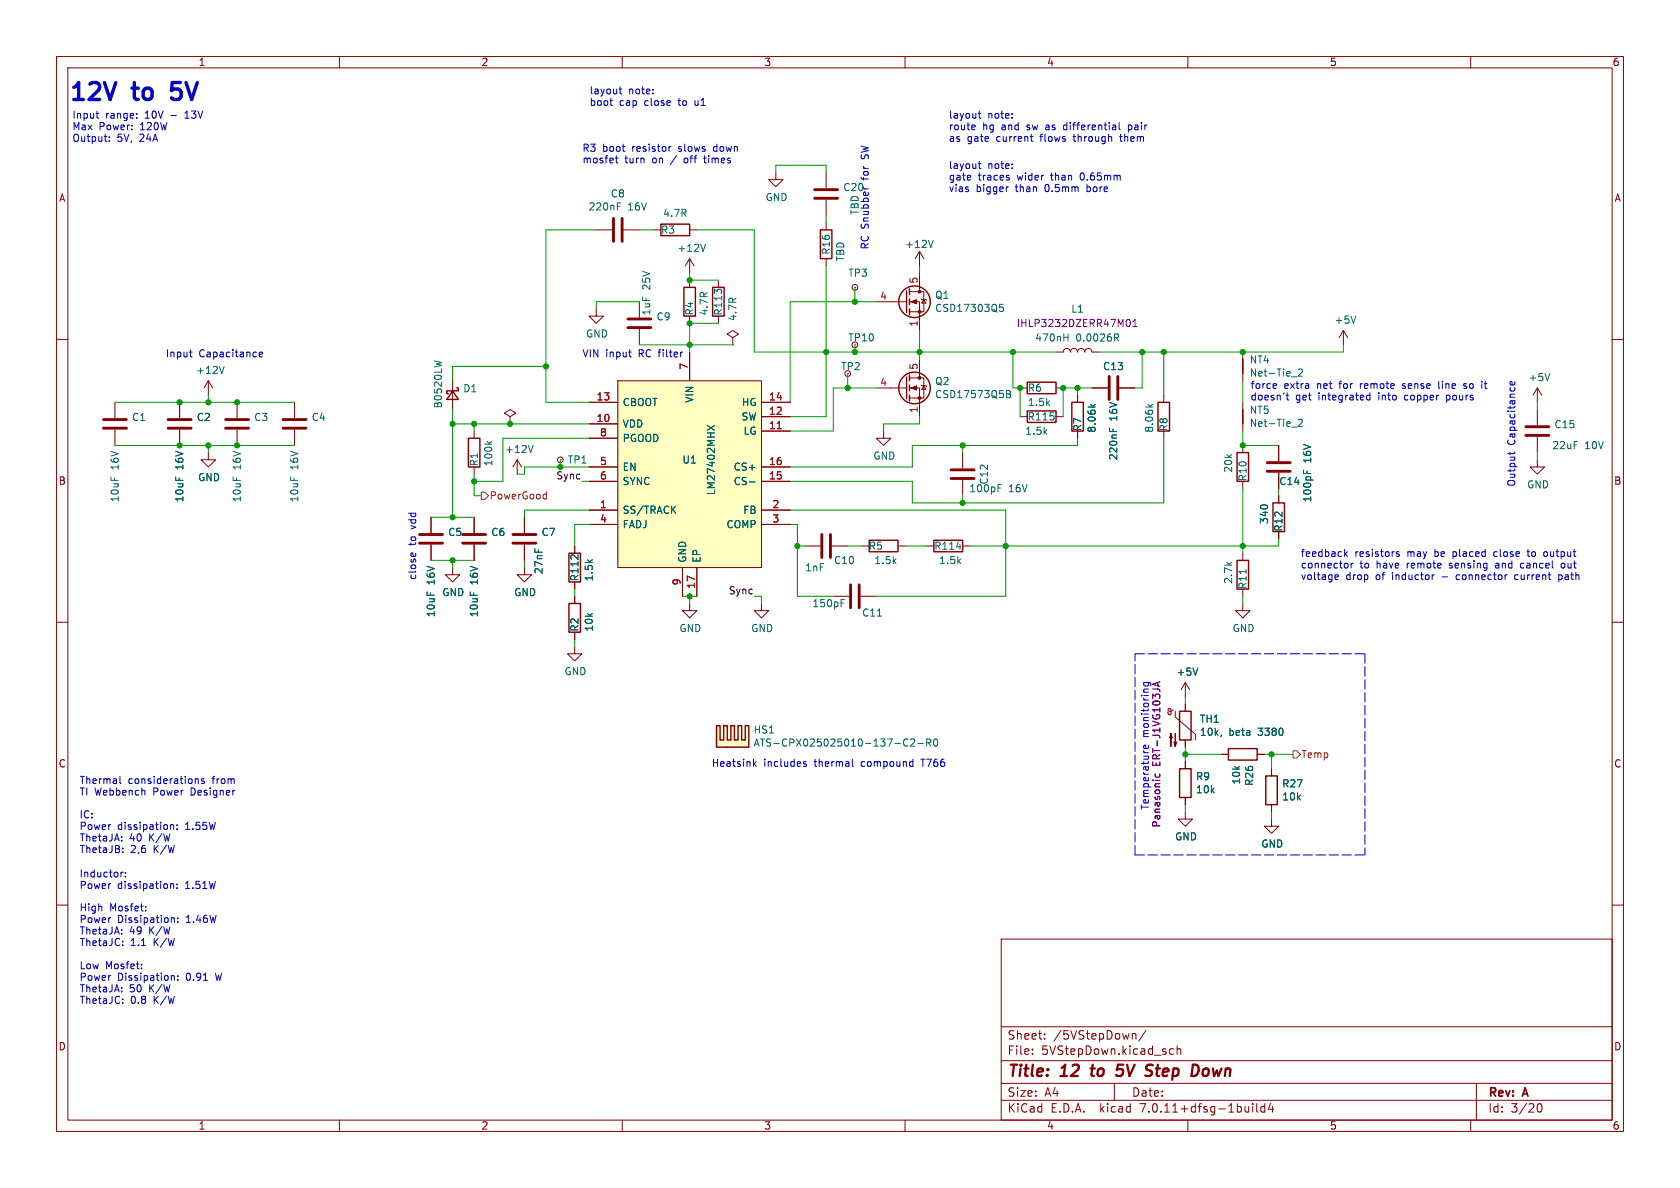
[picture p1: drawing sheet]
<svg xmlns="http://www.w3.org/2000/svg" width="297mm" height="210mm" viewBox="0 0 297 210" stroke-linecap="round" stroke-linejoin="round" font-family="sans-serif">
<g fill="none" stroke="#840000" stroke-width=".18">
<path d="M10 10h277v190h-277zM12 12h273v186h-273zM60 10v2M110 10v2M160 10v2M210 10v2M260 10v2M146 39.4v1.2M10 60h2M127 49.5v1.3M127 55.9v1.3M129.5 59.7l1.1-.6-1.1-.7-1 .7 1 .6v1.3"/>
<path d="M146 45.7v1.3M285 60h2M83.8 76.2v1.3M90.2 73.7l1-.7-1-.6-1 .6 1 .7v1.2M90.2 74.9h.1M129.5 61h.1M83.8 82.6v1.2M91.4 81.3l-.7 1.3M91.4 81.3v2.5M91.4 81.3l.8 1.3M99.1 81.3h.1M101.6 96.5v1.3"/>
<path d="M152.4 96.5h1.3M158.7 96.5h1.3M10 110h2M101.6 114.3v1.3h1.3l-1.3 1.2-1.3-1.2h1.3M101.6 102.9v1.2M101.6 105.4v1.3M101.6 111.8v1.2M121.9 106.7v1.3h1.3l-1.3 1.2-1.3-1.2h1.3M285 110h2M10 160h2M285 160h2M177 166h108v32h-108z"/>
<path d="M60 198v2M110 198v2M160 198v2M177 194.5h108M177 191.5h108M177 187.5h108M177 181.5h108M182.5 186.3v.1M182.5 185.5v.1M184.7 183.6v.1M184.7 182.8v.1M197 191.5v3"/>
<path d="M200.2 182.8h.5l.1 .9M202.6 182.1l-1.3 2M207.5 185.5l-.5-.1-.3 .3v.4l.2 .2h.6M208.1 185.5l.2-.1 .4 .1v.9M208.1 184.9v1.5M210 198v2M221.5 195.1v.1M221.5 195.6v1M222.2 195.1v1.3l.2 .2M223.6 195.1v1.5M223.6 195.7l-.4-.1-.3 .3v.4l.1 .2h.6M224.6 195l-.4 1.1h1"/>
<path d="M225 195.6v1M260 198v2M261 191.5v6.5M271.7 195.7l.2-.5 .2-.1a.8 .8 0 0 1 .5 .7 .8 .8 0 0 1-.5 .8l-.2-.1-.2-.5"/>
<circle cx="99.1" cy="81.3" r=".51"/>
</g>
<path d="M192.8 188.9h.8M193.2 188.2l-.2 1.7 .2 .3M197.4 190.1l.2 .1 .7-.1M198.6 188.2h-1l-.2 1 .3-.2 .7 .1M203.6 188.2l.2 .1M213.4 188.9a.62 .62 0 0 0-.7 .4v.7l.2 .2h.3" fill="none" stroke="#840000" stroke-width=".4"/>
<path d="M86.1 78l.5 .5M86.9 78l-.4 .4M94.2 78.7l-.4 1.3" fill="none" stroke="#006464" stroke-width=".18"/>
<path d="M126 50.8h2v5.1h-2zM145 40.6h2.1v5.1h-2.1zM82.8 77.5h2v5.1h-2zM100.6 97.8h2v5.1h-2zM153.7 95.5h5v2h-5zM100.6 106.7h2v5.1h-2z" fill="none" stroke="#840000" stroke-width=".25"/>
<path d="M109.2 67.3h25.4v33h-25.4z" fill="#ffffc2"/>
<g fill="none" stroke="#840000" stroke-width=".18">
<path d="M36.8 67.3l-.7 1.3M36.8 67.3v2.6M36.8 67.3l.8 1.3M41.9 71.1v2.8M41.9 75.9v2.8M52.1 71.1v2.8M52.1 75.9v2.8M80 67.3v5.1M104.1 74.9h5.1M104.1 71.1h5.1M104.1 77.5h5.1M109.2 67.3h25.4v33h-25.4z"/>
<path d="M121.9 62.2v5.1M134.6 76.2h5.1M134.6 73.7h5.1M134.6 71.1h5.1M190.5 69.9v1.2M190.5 76.2v1.3M104.1 90.2h5.1M104.1 85.1h5.1M104.1 82.6h5.1M104.1 92.7h5.1M134.6 90.2h5.1M134.6 85.1h5.1"/>
<path d="M134.6 82.6h5.1M134.6 92.7h5.1M142.2 96.5h2.8M147.1 96.5h2.8M120.6 100.3v5.1M123.2 100.3v5.1"/>
</g>
<path d="M39.6 64.8l-.4 1.2M76.8 63.8l1.2 .3M125 75.2l1.3 .8M126.3 75.2l-1.3 .8M192.8 71.5l.5 .5M193.6 71.5l-.5 .3M118.9 90l.6 .7M119.5 89.5l-.8 .7M132.5 85.2h1" fill="none" stroke="#006464" stroke-width=".18"/>
<path d="M137.4 75.8h.7" fill="none" stroke="#a90000" stroke-width=".18"/>
<path d="M39.9 75.7h4M39.9 74.2h4M50 75.7h4.1M50 74.2h4.1M145.3 94.5v4.1M146.8 94.5v4.1" fill="none" stroke="#840000" stroke-width=".51"/>
<path d="M80 69.1l1 1.5h-2zM80.8 68.6h.2v.5h-2v.5h.2M189.5 71.1h2v5.1h-2z" fill="none" stroke="#840000" stroke-width=".25"/>
<g fill="#ffffc2">
<path d="M126.7 128.3h.6v2.5h.6v-2.5h.7v2.5h.6l-.6 1.3h-1.9z"/>
<path d="M129.2 128.3h.6v2.5h.7v-2.5h.6v2.5h.6v-2.5h.7v3.8h-3.8l.6-1.3z"/>
</g>
<g fill="none" stroke="#840000" stroke-width=".25">
<path d="M116.8 39.6h5.1v2.1h-5.1zM120.9 50.8h2v5.1h-2zM160.3 51.4v3.8M160.8 51.1v1M160.8 52.8v1M160.8 54.6v1M160.3 66.7v3.8M160.8 66.3v1M160.8 68.1v1M160.8 69.9v1M181.6 72.6h5.1v2.1h-5.1zM181.6 67.6h5.1v2h-5.1z"/>
<path d="M204.7 71.1h2.1v5.1h-2.1zM219.7 63.5v2.5M219.7 72.4v2.5M165.1 95.5h5.1v2h-5.1zM218.7 80h2v5.1h-2zM218.7 99.1h2v5h-2zM225 88.9h2.1v5.1h-2.1zM126.7 128.3h.6v2.5h.6v-2.5h.7v2.5h.6v-2.5h.6v2.5h.7v-2.5h.6v2.5h.6v-2.5h.7v3.8h-5.7zM208.5 135.9h2.1v5.1h-2.1zM208.5 125.7h2.1v5.1h-2.1zM217.2 132.3h5v2.1h-5zM223.8 137.2h2v5h-2z"/>
<circle cx="161.7" cy="53.3" r="2.79"/>
<circle cx="161.7" cy="68.6" r="2.79"/>
</g>
<g fill="none" stroke="#006464" stroke-width=".18">
<path d="M109.1 36.5h.5M109.1 35.9h.6M124.7 43.2l-.4 1.2M165 42.5l-.4 1.3M176.7 53.8h.6M176.7 54.3h.5l.2 .2-.1 .5h-.6M188.1 59.6h.7M188.8 59v1.3M197 59h.5l.3 .3-.2 .3-.6 .1M197.3 59.7l.5 .6M239.7 55.9l-.4 1.2M125 75.2l1.3 .8"/>
<path d="M126.3 75.2l-1.3 .8M178 69h.4l.2 .3-.2 .3 .2 .2 .1 .3-.3 .2h-.4zM178 69.6h.4M192.8 71.5l.5 .5M193.6 71.5l-.5 .3M196.2 75.7v.6M196.8 75.9v.4M202.9 71.5l.5 .5M203.8 71.5l-.5 .3M228.3 66.6h1M228.3 75.5h1M229.5 65.3l.5-.1 .3 .4-.8 .9h.8"/>
<path d="M229.5 74.2l.5-.1 .3 .4-.8 .9h.8M274 66l-.4 1.3M118.9 90l.6 .7M119.5 89.5l-.8 .7M132.5 85.2h1M169.1 96.7h.8M176.4 86.3h.5M176.4 85.7h.6M230.4 83.1v.6M231.1 83.3v.4M148.7 106.6h.4M148.7 106h.6"/>
<path d="M155.1 108.9h.8M211.7 118.1l-.4 1.3M220.3 100.7v.7M160.5 130.7a.6 .6 0 0 0-.8 .5 .6 .6 0 0 0 .6 .7l.2-.1M161 130.7l.5-.1 .2 .4-.8 .9h.8M162.3 131.4h.9M163.8 131.3l.6-.1 .2-.1-.1-.4-.7-.1v1.3M164.1 131.3l.5 .6M165.2 130.7l.1-.1a.68 .68 0 0 1 .5 .7 .68 .68 0 0 1-.5 .6 .84 .84 0 0 1-.1-1.2zM215.9 129.9l-.1 .3"/>
</g>
<g fill="none" stroke="#840000" stroke-width=".18">
<path d="M137.2 30.5v1.3h1.2l-1.2 1.2-1.3-1.2h1.3M146 30.5v2.8M146 35.3v2.8M105.4 54.6v1.3h1.3l-1.3 1.3-1.3-1.3h1.3M105.4 40.6h2.8M110.2 40.6h2.8M113 53.3v2.8M113 58.2v2.8M115.6 40.6h1.2M121.9 45.7l-.7 1.3M121.9 45.7v2.6M121.9 49.5v1.3"/>
<path d="M121.9 55.9v1.3M121.9 45.7l.8 1.3M121.9 40.6h1.3M151.1 50.8h.1M154.9 53.3h5.4M160.8 53.3h1.8v5.1M160.8 51.6h2.5v3.5h-2.5M162.6 44.5l-.8 1.2M162.6 44.5v2.5M162.6 48.3v3.3M162.6 44.5l.7 1.2M162.8 52.8l.1 .2h.8l.1 .1"/>
<path d="M163.3 53l.4 .6h-.8zM237.5 58.4l-.8 1.3M237.5 58.4v2.6M237.5 58.4l.8 1.3M20.3 71.1v2.8M20.3 75.9v2.8M31.7 71.1v2.8M31.7 75.9v2.8M104.1 74.9h5.1M104.1 71.1h5.1M104.1 77.5h5.1M121.9 62.2v5.1"/>
<path d="M134.6 73.7h5.1M134.6 76.2h5.1M134.6 71.1h5.1M154.9 68.6h5.4M156.2 76.2v1.3h1.3l-1.3 1.2-1.3-1.2h1.3M160.8 68.6h1.8v5.1M160.8 66.8h2.5v3.6h-2.5M162.6 63.5v3.3M162.8 68.1l.1 .1h.8l.1 .1M163.3 68.2l.4 .6h-.8zM180.3 68.6h1.3M180.3 73.7h1.3"/>
<path d="M186.7 62.2h1.3a.64 .64 0 0 1 .6-.6 .64 .64 0 0 1 .6 .6 .64 .64 0 0 1 .7-.6 .64 .64 0 0 1 .6 .6 .64 .64 0 0 1 .6-.6 .64 .64 0 0 1 .7 .6 .64 .64 0 0 1 .6-.6 .64 .64 0 0 1 .6 .6h1.3M186.7 68.6h1.3M186.7 73.7h1.3M190.5 69.9v1.2M190.5 76.2v1.3M193 68.6h2.8M197.9 68.6h2.8M205.7 69.9v1.2M205.7 76.2v1.3M219.7 62.2v5.1M219.7 71.1v5.1M219.7 78.7v1.3"/>
<path d="M226.1 78.7v2.8M271.8 68.6l-.8 1.3M271.8 68.6v2.5M271.8 72.4v2.8M271.8 77.2v2.8M271.8 68.6l.7 1.3M36.8 80v1.3h1.3l-1.3 1.3-1.2-1.3h1.2M76.2 91.4v2.8M76.2 96.3v2.8M83.8 91.4v2.8M83.8 96.3v2.8M92.7 91.4v2.8"/>
<path d="M92.7 96.3v2.8M101.6 96.5v1.3M104.1 90.2h5.1M104.1 85.1h5.1M104.1 82.6h5.1M104.1 92.7h5.1M134.6 90.2h5.1M134.6 85.1h5.1M134.6 82.6h5.1M134.6 92.7h5.1M163.8 96.5h1.3M170.2 96.5h1.2"/>
<path d="M170.2 80v2.8M170.2 84.8v2.8M219.7 85.1v1.3M219.7 97.8v1.3M226.1 83.6v2.8M226.1 87.6v1.3M226.1 94v1.3M271.8 81.3v1.3h1.2l-1.2 1.2-1.3-1.2h1.3M80 100.3v1.3h1.3l-1.3 1.3-1.3-1.3h1.3M92.7 100.3v1.3h1.3l-1.3 1.3-1.3-1.3h1.3M101.6 102.9v1.2M101.6 105.4v1.3"/>
<path d="M101.6 111.8v1.2M120.6 100.3v5.1M123.2 100.3v5.1M134.6 106.7v1.3h1.3l-1.3 1.2-1.3-1.2h1.3M147.3 105.4h2.8M152.1 105.4h2.8M219.7 106.7v1.3h1.3l-1.3 1.2-1.3-1.2h1.3M219.7 104.1v1.3M207.4 125.5l-.3 .2h-.3l-.3-.1v-.3l.3-.1 .2 .2v.8l-.2 .1h-.2l-.2-.4M207.8 125.7v1l3.5 3.1v1M209.5 120.7v2.5M209.5 124.5v1.2"/>
<path d="M209.5 130.8v1.3M209.5 134.6v1.3M209.5 120.7l-.7 1.2M209.5 120.7l.8 1.2M215.9 133.4h1.3M222.2 133.4h1.3M224.8 135.9v1.3M209.5 143.5v1.3h1.3l-1.3 1.3-1.2-1.3h1.2M209.5 141v1.2M224.8 144.8v1.3h1.3l-1.3 1.2-1.3-1.2h1.3M224.8 142.2v1.3"/>
<circle cx="151.1" cy="50.8" r=".51"/>
<circle cx="149.9" cy="66" r=".51"/>
<circle cx="151.1" cy="61" r=".51"/>
</g>
<path d="M199.3 56.5h.1a.68 .68 0 0 1 .4 .6 .68 .68 0 0 1-.4 .6h-.1M200.3 57.7h.7M200.3 56.8l.4-.3v1.2M204.3 136.8l-.1 .4 .2 .2 .6-.1v-.5M204.7 120.7v.6M205 120.5l-1.2 .5 1.2 .4" fill="none" stroke="#840084" stroke-width=".18"/>
<g fill="#840000" stroke="#840000" stroke-width=".18">
<path d="M161 68.6l1.1-.4v.8z"/>
<path d="M161 53.3l1.1-.3v.7z"/>
<path d="M207 129.7l.3 .7h-.5l.2-.7v2.3z"/>
<path d="M207.8 129.7v2.3l-.3-.8h.5l-.2 .8z"/>
<circle cx="162.6" cy="70.4" r=".25"/>
<circle cx="162.6" cy="66.8" r=".25"/>
<circle cx="162.6" cy="55.1" r=".25"/>
<circle cx="162.6" cy="51.6" r=".25"/>
</g>
<g fill="none" stroke="#840000" stroke-width=".51">
<path d="M108.5 38.6v4.1M110 38.6v4.1M144 35.1h4.1M144 33.5h4.1M111 57.9h4.1M111 56.4h4.1M18.3 75.7h4.1M18.3 74.2h4.1M29.7 75.7h4.1M29.7 74.2h4.1M196.1 66.5v4.1M197.6 66.5v4.1"/>
<path d="M269.7 77h4.1M269.7 75.4h4.1M74.2 96h4M74.2 94.5h4M81.8 96h4.1M81.8 94.5h4.1M90.7 96h4M90.7 94.5h4M168.1 84.6h4.1M168.1 83.1h4.1M224 83.3h4.1M224 81.8h4.1"/>
<path d="M150.4 103.4v4M151.9 103.4v4"/>
</g>
<path d="M85.1 87h.6l.7 .6-.7 .7h-.6zM96.2 87.4h.4M96.6 86.9v1.3M96.6 88.1l-.4 .1M228.6 132.7h.6l.7 .7-.7 .6h-.6z" fill="none" stroke="#725600" stroke-width=".18"/>
<g fill="none" stroke="#0000c2" stroke-width=".18">
<path d="M32.8 19.9l-.1 .1M107.8 17.8h.5M108.1 18.6h.2M109.4 15.7h.5M109.6 15.3v1.1l.3 .2M173.1 19.6v1.1l.3 .2M17 20.1h.5M17.2 20.8l.3 .1M19.3 24.9v.1M19.3 24.2v.1M24.2 20.8v.1M24.2 20.1v.1"/>
<path d="M32.7 20.9h.7M108.8 27.9h.5M109 27.5v1.1l.3 .2M118.6 25.9l-.3 .2M124.4 27.9h.5M124.6 27.5v1.2M172.2 22.1l.2 .3-.6 .1M172.3 22.9h-.1M172.9 20.1h.5M172.9 28.9h.5M173.1 28.5v1.1l.3 .2M178.3 31.4l.1 .2-.1 .2"/>
<path d="M178.3 31h.1M178.3 33l-.3 .1M182.1 24.1h.5M182.3 24.8l.3 .2M188.1 22.2l-.1 .1 .1 .6M197.9 21.7v1.1l.1 .1M197.9 24.1h.5M198.1 23.7l.1 1.2M199.5 22.1v1.3M199.5 22.9h.4M199.9 22.1l-.4 .1M33.5 62.2h.5"/>
<path d="M33.7 63l.3 .1M45.8 62.7l.6-.2v-.2l-.4-.1-.2 .2 .1 .6h.5M111.1 62.2h.5M111.4 63l.2 .1M120.6 62.2h.1M225.3 67.8l.3 .1 .1 .2-.6 .1M225.6 68.6l-.3 .1M227.4 69.9h.5M227.6 69.4v1.1l.3 .2M242.2 69.9h-.4l-.2 .2 .1 .5h.5M242.2 69.4v1.3M247.9 68.6l.2 .1"/>
<path d="M248.1 67.8l-.2 .2 .2 .2M254.3 67.4v1.1l.2 .2M255.7 69.9v1.2M255.7 70.6l.2 .1M255.9 69.9h-.2M259.2 67.9l-.3-.1-.1 .3 .5 .3M259.3 68.5l-.2 .2-.3-.1M262.4 67.8h.5M262.6 67.4v1.1l.3 .2M267 79.9v.5M267.7 67.5l.1 .4-.2 .1h-.6v-.5l.3-.1 .1 .6M267.8 79.9l-.2 .3h-1.1"/>
<path d="M72.6 98.2l.1-.4 .3-.1 .1 .6M73.4 97.8l.1 .4M237.7 97.1v1.3M237.8 97.9l.4 .5M238.2 97.5l-.5 .5M238.2 99.6l.1 .2-.1 .6M238.9 99.6v.8M239.2 99.6l-.3 .2M247.3 97.6l-.3-.1-.2 .2 .1 .2 .4 .1v.3h-.5M264.3 97.5l-.2 .3v.3l.2 .3M264.6 99.6h-.2M264.6 99.9l-.2 .2 .2 .3"/>
<path d="M269.3 99.6h-.3l-.2 .2 .1 .5 .4 .1M269.9 97.5h.5M270.1 97.1v1.1l.3 .2M273 98.2l.1 .2 .4-.1M273.5 97.6l-.4-.1-.1 .1M276.5 99.6h-.3l-.2 .2 .1 .5 .1 .1h.3M236.1 102.4h.5M236.1 101.7l.3-.1 .2 .3-.6 .1M253.6 101.6l-.3 .1M257.7 101.6l-.3 .3v.3l.3 .3M268.3 101.6h-.3l-.2 .3v.4l.5 .2M275.6 101.7l.3-.1 .2 .1"/>
<path d="M275.6 101.6v1.3M276.1 102.3l-.2 .2-.3-.1M21.2 137.2v1.1l.2 .2M34.6 137.7h.4l.1 .8M36.1 137.7h-.3l-.2 .1 .1 .2 .4 .1v.4h-.5M133.3 135l.4 .5M133.7 134.6l-.5 .5M142 134.9l.6 .3-.2 .3-.4-.1M142.5 134.7l-.3-.1-.2 .2M150.7 134.2v1.1l.2 .2M161.3 134.6l.1 .1M161.4 134.2v1.3"/>
<path d="M161.4 135.4l-.1 .1M202.2 120.7h1l.3 .2-.1 .3M202.3 120.7l-.1 .3 .2 .3 .6-.2v-.4M203 131.8v.4l-.1 .1h-.6v-.5l.2-.1 .1 .6M21.4 154.2v.8M21.5 148.6v.1M21.5 147.9v.1M21.7 149.9v.2M21.7 150.6v.1M21.8 154.2l-.4 .2M22.2 154.9v.1M22.2 154.2v.2"/>
<path d="M30.2 145.8v.8M30.2 156.2v.9M30.2 156.3l.1-.1 .3 .1 .1 .8M30.2 145.9l.1-.1h.3l.1 .8M31.3 156.9v.2M31.3 145.8v.2M31.3 146.5v.1M31.3 156.3v.1M21.5 164.3v.2M21.5 165v.1M21.5 174.6v.1M21.5 175.2v.1"/>
<path d="M21.7 167v.2M21.7 166.4v.1M21.7 176.6v.1M21.7 177.3v.1M25 171.1v.2M25 170.5v.1M25.7 160.9v.1M25.7 160.2v.2M30.3 162.3h.5v.8M30.3 172.5h.5v.8M31.4 163v.1M31.4 162.3v.1"/>
<path d="M31.4 172.5v.1M31.4 173.2v.1"/>
</g>
<path d="M200.7 115.6h40.6M241.3 115.6v35.5M200.7 151.1v-35.5M200.7 151.1h40.6" fill="none" stroke="#0000c2" stroke-width=".18" stroke-dasharray="1.7 .6"/>
<g fill="none" stroke="#009600" stroke-width=".18">
<path d="M137.2 30.5v-1.3h8.8v1.3M146 38.1v1.3M105.4 40.6h-8.9v30.5h7.6M113 53.3h-7.6v1.3M113 40.6h2.6M121.9 48.3v1.2h5.1M123.2 40.6h10.1v21.6h53.4M127 57.2h-5.1v5M146 47v26.7h-6.3M151.1 50.8v2.5M154.9 53.3h-15.2v17.8M162.6 47v1.3"/>
<path d="M162.6 58.4v5.1M20.3 71.1h31.8M20.3 78.7h31.8M36.8 69.9v1.2M36.8 78.7v1.3M80 72.4v19M80 74.9h24.1M83.8 74.9v1.3M96.5 64.8h-16.5v2.5M104.1 77.5h-15.2v7.6h-5.1M113 61h16.5M149.9 66v2.6"/>
<path d="M151.1 61v1.2M154.9 68.6h-7.6v7.6h-7.6M162.6 73.7v1.2h-6.4v1.3M170.2 78.7v1.3M179.1 62.2v6.4h1.2v5.1M190.5 77.5v1.2h-29.2v3.9h-21.6M190.5 68.6v1.3M193 68.6h-5v5.1M201.9 62.2v6.4h-1.2M205.7 77.5v11.4h-44.4v-3.8h-21.6M205.7 62.2v7.7M219.7 76.2v2.5h6.4"/>
<path d="M219.7 67.3v3.8M237.5 61v1.2h-43.2M271.8 71.1v1.3M76.2 99.1h7.6M76.2 91.4h7.6M80 99.1v1.2M83.8 83.8v3.8h1.3M92.7 99.1v1.2M99.1 81.3v1.3M102.9 85.1h1.2M104.1 82.6h-11.4v1.2h-1.3M104.1 90.2h-11.4v1.2"/>
<path d="M104.1 92.7h-2.5v3.8M139.7 92.7h1.3v12.7h6.3M139.7 90.2h38.1v15.2h-22.9M141 96.5h1.2M149.9 96.5h2.5M160 96.5h3.8M170.2 87.6v1.3M219.7 86.4v11.4M226.1 95.3v1.2h-54.7M226.1 86.4v1.2M271.8 80v1.3M101.6 104.1v1.3"/>
<path d="M101.6 113v1.3M120.6 105.4h2.6M121.9 105.4v1.3M133.3 105.4h1.3v1.3M219.7 105.4v1.3M209.5 123.2v1.3M209.5 132.1v2.5M209.5 133.4h6.4M223.5 133.4h5.1M224.8 133.4v2.5M209.5 142.2v1.3M224.8 143.5v1.3"/>
</g>
<path d="M137.4 75.8h.7" fill="none" stroke="#a90000" stroke-width=".18"/>
<g fill="#009600" stroke="#009600" stroke-width=".18">
<circle cx="219.7" cy="96.5" r=".46"/>
<circle cx="219.7" cy="78.7" r=".46"/>
<circle cx="224.8" cy="133.4" r=".46"/>
<circle cx="209.5" cy="133.4" r=".46"/>
<circle cx="151.1" cy="53.3" r=".46"/>
<circle cx="151.1" cy="62.2" r=".46"/>
<circle cx="146" cy="62.2" r=".46"/>
<circle cx="162.6" cy="62.2" r=".46"/>
<circle cx="179.1" cy="62.2" r=".46"/>
<circle cx="190.5" cy="68.6" r=".46"/>
<circle cx="180.3" cy="68.6" r=".46"/>
<circle cx="177.8" cy="96.5" r=".46"/>
<circle cx="188" cy="68.6" r=".46"/>
<circle cx="205.7" cy="62.2" r=".46"/>
<circle cx="201.9" cy="62.2" r=".46"/>
<circle cx="219.7" cy="62.2" r=".46"/>
<circle cx="170.2" cy="78.7" r=".46"/>
<circle cx="170.2" cy="88.9" r=".46"/>
<circle cx="121.9" cy="105.4" r=".46"/>
<circle cx="149.9" cy="68.6" r=".46"/>
<circle cx="141" cy="96.5" r=".46"/>
<circle cx="96.5" cy="64.8" r=".46"/>
<circle cx="83.8" cy="74.9" r=".46"/>
<circle cx="41.9" cy="71.1" r=".46"/>
<circle cx="41.9" cy="78.7" r=".46"/>
<circle cx="80" cy="74.9" r=".46"/>
<circle cx="90.2" cy="74.9" r=".46"/>
<circle cx="36.8" cy="78.7" r=".46"/>
<circle cx="31.7" cy="71.1" r=".46"/>
<circle cx="31.7" cy="78.7" r=".46"/>
<circle cx="36.8" cy="71.1" r=".46"/>
<circle cx="121.9" cy="49.5" r=".46"/>
<circle cx="121.9" cy="61" r=".46"/>
<circle cx="121.9" cy="57.2" r=".46"/>
<circle cx="83.8" cy="85.1" r=".46"/>
<circle cx="99.1" cy="82.6" r=".46"/>
<circle cx="80" cy="91.4" r=".46"/>
<circle cx="80" cy="99.1" r=".46"/>
</g>
<g font-size="4.2" fill="#0000c2">
<text x="11.7" y="18">12V</text>
<text x="23.4" y="18">to</text>
<text x="31.3" y="18">5V</text>
</g>
<g font-size="2.8" fill="#840000">
<text x="178" y="190.9">Title:</text>
<text x="187.7" y="190.9">12</text>
<text x="193.8" y="190.9">to</text>
<text x="199.1" y="190.9">5V</text>
<text x="205" y="190.9">Step</text>
<text x="213.9" y="190.9">Down</text>
</g>
<g font-size="2.1" fill="#840000">
<text x="178" y="184">Sheet:</text>
<text x="186.2" y="184">/5VStepDown/</text>
<text x="178" y="186.7">File:</text>
<text x="184.1" y="186.7">5VStepDown.kicad_sch</text>
<text x="178" y="196.9">KiCad</text>
<text x="178" y="194.1">Size:</text>
<text x="184.7" y="194.1">A4</text>
<text x="185.7" y="196.9">E.D.A.</text>
<text x="194.6" y="196.9">kicad</text>
<text x="200" y="194.1">Date:</text>
<text x="201.8" y="196.9">7.0.11+dfsg-1build4</text>
<text x="263" y="194.3">Rev:</text>
<text x="263" y="196.9">Id:</text>
<text x="267.1" y="196.9">3/20</text>
<text x="269.4" y="194.3">A</text>
</g>
<g font-size="1.8" fill="#840000">
<text x="35" y="11.9">1</text>
<text x="85" y="11.9">2</text>
<text x="135" y="11.9">3</text>
<text x="185" y="11.9">4</text>
<text x="235" y="11.9">5</text>
<text x="285" y="11.9">6</text>
<text x="10.3" y="35.9">A</text>
<text x="285.3" y="35.9">A</text>
<text x="10.3" y="85.9">B</text>
<text x="285.3" y="85.9">B</text>
<text x="10.3" y="135.9">C</text>
<text x="285.3" y="135.9">C</text>
<text x="10.3" y="185.9">D</text>
<text x="285.3" y="185.9">D</text>
<text x="35" y="199.9">1</text>
<text x="85" y="199.9">2</text>
<text x="135" y="199.9">3</text>
<text x="185" y="199.9">4</text>
<text x="235" y="199.9">5</text>
<text x="285" y="199.9">6</text>
</g>
<g font-size="1.8" fill="#0000c2">
<text x="104.1" y="16.8">layout</text>
<text x="111.1" y="16.8">note:</text>
<text x="12.7" y="21.1">Input</text>
<text x="12.7" y="23.1">Max</text>
<text x="17.5" y="23.1">Power:</text>
<text x="18.6" y="21.1">range:</text>
<text x="24.9" y="23.1">120W</text>
<text x="25.7" y="21.1">10V</text>
<text x="30.4" y="21.1">-</text>
<text x="33.2" y="21.1">13V</text>
<text x="104.1" y="18.8">boot</text>
<text x="109.5" y="18.8">cap</text>
<text x="114" y="18.8">close</text>
<text x="120.2" y="18.8">to</text>
<text x="123.3" y="18.8">u1</text>
<text x="167.6" y="21.1">layout</text>
<text x="167.6" y="23.1">route</text>
<text x="173.7" y="23.1">hg</text>
<text x="174.6" y="21.1">note:</text>
<text x="177.2" y="23.1">and</text>
<text x="181.8" y="23.1">sw</text>
<text x="185.3" y="23.1">as</text>
<text x="188.7" y="23.1">differential</text>
<text x="200.3" y="23.1">pair</text>
<text x="12.7" y="25.2">Output:</text>
<text x="20.7" y="25.2">5V,</text>
<text x="24.8" y="25.2">24A</text>
<text x="102.9" y="26.9">R3</text>
<text x="102.9" y="29">mosfet</text>
<text x="106.5" y="26.9">boot</text>
<text x="110.5" y="29">turn</text>
<text x="111.9" y="26.9">resistor</text>
<text x="115.4" y="29">on</text>
<text x="118.9" y="29">/</text>
<text x="120.2" y="26.9">slows</text>
<text x="121.4" y="29">off</text>
<text x="125.2" y="29">times</text>
<text x="126.6" y="26.9">down</text>
<text x="153.7" y="27.8" transform="rotate(-90 153.7 27.8)">SW</text>
<text x="167.6" y="25.2">as</text>
<text x="167.6" y="30">layout</text>
<text x="171" y="25.2">gate</text>
<text x="174.6" y="30">note:</text>
<text x="176.3" y="25.2">current</text>
<text x="184.2" y="25.2">flows</text>
<text x="190.3" y="25.2">through</text>
<text x="198.7" y="25.2">them</text>
<text x="149" y="34">C20</text>
<text x="153.7" y="31.6" transform="rotate(-90 153.7 31.6)">for</text>
<text x="167.6" y="32">gate</text>
<text x="167.6" y="34">vias</text>
<text x="172.6" y="34">bigger</text>
<text x="172.9" y="32">traces</text>
<text x="179.7" y="34">than</text>
<text x="180" y="32">wider</text>
<text x="185" y="34">0.5mm</text>
<text x="186.1" y="32">than</text>
<text x="191.4" y="32">0.65mm</text>
<text x="192.6" y="34">bore</text>
<text x="153.7" y="44.2" transform="rotate(-90 153.7 44.2)">RC Snubber</text>
<text x="29.2" y="63.3">Input</text>
<text x="35.2" y="63.3">Capacitance</text>
<text x="102.9" y="63.3">VIN</text>
<text x="107.1" y="63.3">input</text>
<text x="113" y="63.3">RC filter</text>
<text x="221" y="68.8">force</text>
<text x="221" y="70.9">doesn't</text>
<text x="227" y="68.8">extra</text>
<text x="229" y="70.9">get</text>
<text x="232.9" y="68.8">net</text>
<text x="233.2" y="70.9">integrated</text>
<text x="237.1" y="68.8">for</text>
<text x="240.9" y="68.8">remote</text>
<text x="244" y="70.9">into</text>
<text x="248.6" y="68.8">sense</text>
<text x="248.8" y="70.9">copper</text>
<text x="255.2" y="68.8">line</text>
<text x="256.3" y="70.9">pours</text>
<text x="259.8" y="68.8">so</text>
<text x="268" y="78.7" transform="rotate(-90 268 78.7)">Capacitance</text>
<text x="268" y="86.1" transform="rotate(-90 268 86.1)">Output</text>
<text x="73.7" y="93.4" transform="rotate(-90 73.7 93.4)">vdd</text>
<text x="73.7" y="96.4" transform="rotate(-90 73.7 96.4)">to</text>
<text x="229.9" y="98.5">feedback</text>
<text x="229.9" y="100.6">connector</text>
<text x="239.5" y="98.5">resistors</text>
<text x="240.4" y="100.6">to</text>
<text x="243.5" y="100.6">have</text>
<text x="248.9" y="98.5">may</text>
<text x="249" y="100.6">remote</text>
<text x="253.9" y="98.5">be</text>
<text x="256.7" y="100.6">sensing</text>
<text x="257.3" y="98.5">placed</text>
<text x="264.8" y="98.5">close</text>
<text x="265.1" y="100.6">and</text>
<text x="269.7" y="100.6">cancel</text>
<text x="270.9" y="98.5">to</text>
<text x="274" y="98.5">output</text>
<text x="277.1" y="100.6">out</text>
<text x="73.7" y="102.6" transform="rotate(-90 73.7 102.6)">close</text>
<text x="229.9" y="102.6">voltage</text>
<text x="237.9" y="102.6">drop</text>
<text x="243.3" y="102.6">of</text>
<text x="246.4" y="102.6">inductor</text>
<text x="255.4" y="102.6">-</text>
<text x="258.1" y="102.6">connector</text>
<text x="268.6" y="102.6">current</text>
<text x="276.6" y="102.6">path</text>
<text x="125.7" y="135.6">Heatsink</text>
<text x="135" y="135.6">includes</text>
<text x="144.1" y="135.6">thermal</text>
<text x="152.5" y="135.6">compound</text>
<text x="163.4" y="135.6">T766</text>
<text x="14" y="138.7">Thermal</text>
<text x="14" y="140.7">TI Webbench</text>
<text x="22.6" y="138.7">considerations</text>
<text x="27.2" y="140.7">Power</text>
<text x="34" y="140.7">Designer</text>
<text x="37.7" y="138.7">from</text>
<text x="14" y="144.7">IC:</text>
<text x="14" y="146.8">Power</text>
<text x="14" y="148.8">ThetaJA:</text>
<text x="20.8" y="146.8">dissipation:</text>
<text x="22.9" y="148.8">40</text>
<text x="26.5" y="148.8">K/W</text>
<text x="32.9" y="146.8">1.55W</text>
<text x="14" y="155.2">Inductor:</text>
<text x="14" y="150.9">ThetaJB:</text>
<text x="23.1" y="150.9">2,6</text>
<text x="27.3" y="150.9">K/W</text>
<text x="14" y="161.2">High</text>
<text x="14" y="157.2">Power</text>
<text x="19.4" y="161.2">Mosfet:</text>
<text x="20.8" y="157.2">dissipation:</text>
<text x="32.9" y="157.2">1.51W</text>
<text x="14" y="163.2">Power</text>
<text x="14" y="165.3">ThetaJA:</text>
<text x="14" y="167.3">ThetaJC:</text>
<text x="20.8" y="163.2">Dissipation:</text>
<text x="22.9" y="165.3">49</text>
<text x="23.1" y="167.3">1.1</text>
<text x="26.5" y="165.3">K/W</text>
<text x="27.3" y="167.3">K/W</text>
<text x="33" y="163.2">1.46W</text>
<text x="14" y="171.4">Low</text>
<text x="14" y="173.5">Power</text>
<text x="18.6" y="171.4">Mosfet:</text>
<text x="20.8" y="173.5">Dissipation:</text>
<text x="33" y="173.5">0.91</text>
<text x="38.4" y="173.5">W</text>
<text x="14" y="175.5">ThetaJA:</text>
<text x="14" y="177.6">ThetaJC:</text>
<text x="22.9" y="175.5">50</text>
<text x="23.1" y="177.6">0.8</text>
<text x="26.5" y="175.5">K/W</text>
<text x="27.3" y="177.6">K/W</text>
</g>
<g font-size="1.8" fill="#006464">
<text x="107.9" y="35.1">C8</text>
<text x="135.3" y="35.7">GND</text>
<text x="103.9" y="37.4">220nF</text>
<text x="111" y="37.4">16V</text>
<text x="116.8" y="41.5">R3</text>
<text x="117.1" y="38.6">4.7R</text>
<text x="152" y="38.1" transform="rotate(-90 152 38.1)">TBD</text>
<text x="119.7" y="44.7">+12V</text>
<text x="146.9" y="45.1" transform="rotate(-90 146.9 45.1)">R16</text>
<text x="149.5" y="46.3" transform="rotate(-90 149.5 46.3)">TBD</text>
<text x="159.9" y="44">+12V</text>
<text x="115.2" y="51.3" transform="rotate(-90 115.2 51.3)">25V</text>
<text x="149.9" y="49.1">TP3</text>
<text x="165.2" y="53">Q1</text>
<text x="103.5" y="59.9">GND</text>
<text x="115.2" y="55.9" transform="rotate(-90 115.2 55.9)">1uF</text>
<text x="116" y="56.8">C9</text>
<text x="122.8" y="55.9" transform="rotate(-90 122.8 55.9)">R4</text>
<text x="125.3" y="55.9" transform="rotate(-90 125.3 55.9)">4.7R</text>
<text x="127.9" y="55.9" transform="rotate(-90 127.9 55.9)">R113</text>
<text x="130.4" y="56.9" transform="rotate(-90 130.4 56.9)">4.7R</text>
<text x="165.2" y="55.3">CSD17303Q5</text>
<text x="189.3" y="55.5">L1</text>
<text x="235.8" y="57.4">+5V</text>
<text x="148.6" y="65.6">TP2</text>
<text x="149.9" y="60.6">TP10</text>
<text x="182.9" y="60.6">470nH</text>
<text x="190.2" y="60.6">0.0026R</text>
<text x="194.9" y="65.6">C13</text>
<text x="220.8" y="64.5">NT4</text>
<text x="34.6" y="66.3">+12V</text>
<text x="81.8" y="69.5">D1</text>
<text x="110" y="72">CBOOT</text>
<text x="122.8" y="71.3" transform="rotate(-90 122.8 71.3)">VIN</text>
<text x="131.1" y="72">HG</text>
<text x="165.2" y="68.3">Q2</text>
<text x="165.2" y="70.6">CSD17573Q5B</text>
<text x="181.6" y="69.4">R6</text>
<text x="181.6" y="72">1.5k</text>
<text x="220.8" y="66.8">Net-Tie_2</text>
<text x="270.1" y="67.6">+5V</text>
<text x="23.3" y="74.6">C1</text>
<text x="34.7" y="74.6">C2</text>
<text x="44.8" y="74.6">C3</text>
<text x="55" y="74.6">C4</text>
<text x="78.3" y="72.3" transform="rotate(-90 78.3 72.3)">B0520LW</text>
<text x="110" y="75.8">VDD</text>
<text x="131" y="74.5">SW</text>
<text x="131.4" y="77.1">LG</text>
<text x="181.2" y="77.1">1.5k</text>
<text x="181.6" y="74.5">R115</text>
<text x="191.4" y="76.4" transform="rotate(-90 191.4 76.4)">R7</text>
<text x="193.9" y="76.6" transform="rotate(-90 193.9 76.6)">8.06k</text>
<text x="197.7" y="74.4" transform="rotate(-90 197.7 74.4)">16V</text>
<text x="204.1" y="76.6" transform="rotate(-90 204.1 76.6)">8.06k</text>
<text x="206.6" y="76.4" transform="rotate(-90 206.6 76.4)">R8</text>
<text x="220.8" y="75.7">Net-Tie_2</text>
<text x="220.8" y="73.4">NT5</text>
<text x="274.7" y="75.9">C15</text>
<text x="21.2" y="83.1" transform="rotate(-90 21.2 83.1)">16V</text>
<text x="32.6" y="83.1" transform="rotate(-90 32.6 83.1)">16V</text>
<text x="42.8" y="83.1" transform="rotate(-90 42.8 83.1)">16V</text>
<text x="52.9" y="83.1" transform="rotate(-90 52.9 83.1)">16V</text>
<text x="84.7" y="82.5" transform="rotate(-90 84.7 82.5)">R1</text>
<text x="87.2" y="82.5" transform="rotate(-90 87.2 82.5)">100k</text>
<text x="89.2" y="80.3">+12V</text>
<text x="100.3" y="82.1">TP1</text>
<text x="110" y="83.4">EN</text>
<text x="110" y="78.3">PGOOD</text>
<text x="120.5" y="82.1">U1</text>
<text x="129.6" y="83.4">CS+</text>
<text x="154.3" y="81.5">GND</text>
<text x="197.7" y="81.5" transform="rotate(-90 197.7 81.5)">220nF</text>
<text x="218" y="83.7" transform="rotate(-90 218 83.7)">20k</text>
<text x="232" y="81.9" transform="rotate(-90 232 81.9)">16V</text>
<text x="274.3" y="79.6">22uF</text>
<text x="280.2" y="79.6">10V</text>
<text x="21.2" y="88.9" transform="rotate(-90 21.2 88.9)">10uF</text>
<text x="32.6" y="88.9" transform="rotate(-90 32.6 88.9)">10uF</text>
<text x="34.9" y="85.3">GND</text>
<text x="42.8" y="88.9" transform="rotate(-90 42.8 88.9)">10uF</text>
<text x="52.9" y="88.9" transform="rotate(-90 52.9 88.9)">10uF</text>
<text x="110" y="86">SYNC</text>
<text x="126.6" y="87.6" transform="rotate(-90 126.6 87.6)">LM27402MHX</text>
<text x="129.6" y="86">CS-</text>
<text x="171.3" y="87.2">100pF</text>
<text x="174.9" y="85.8" transform="rotate(-90 174.9 85.8)">C12</text>
<text x="178.3" y="87.2">16V</text>
<text x="220.6" y="85.2" transform="rotate(-90 220.6 85.2)">R10</text>
<text x="226.1" y="86">C14</text>
<text x="232" y="88.9" transform="rotate(-90 232 88.9)">100pF</text>
<text x="269.9" y="86.5">GND</text>
<text x="79.1" y="94.9">C5</text>
<text x="86.8" y="94.9">C6</text>
<text x="95.6" y="94.9">C7</text>
<text x="110" y="91">SS/TRACK</text>
<text x="110" y="93.6">FADJ</text>
<text x="128.3" y="93.6">COMP</text>
<text x="131.3" y="91">FB</text>
<text x="224.4" y="92.7" transform="rotate(-90 224.4 92.7)">340</text>
<text x="226.9" y="94.1" transform="rotate(-90 226.9 94.1)">R12</text>
<text x="96.1" y="101.6" transform="rotate(-90 96.1 101.6)">27nF</text>
<text x="121.5" y="99.6" transform="rotate(-90 121.5 99.6)">GND</text>
<text x="124.1" y="99.6" transform="rotate(-90 124.1 99.6)">EP</text>
<text x="142.2" y="101.2">1nF</text>
<text x="147.3" y="99.9">C10</text>
<text x="153.5" y="97.4">R5</text>
<text x="154.5" y="99.9">1.5k</text>
<text x="165.1" y="97.4">R114</text>
<text x="165.9" y="99.9">1.5k</text>
<text x="77.1" y="103.4" transform="rotate(-90 77.1 103.4)">16V</text>
<text x="78.1" y="105.6">GND</text>
<text x="84.7" y="103.4" transform="rotate(-90 84.7 103.4)">16V</text>
<text x="90.8" y="105.6">GND</text>
<text x="102.5" y="102.9" transform="rotate(-90 102.5 102.9)">R112</text>
<text x="105" y="102.9" transform="rotate(-90 105 102.9)">1.5k</text>
<text x="143.5" y="107.5">150pF</text>
<text x="218" y="103.3" transform="rotate(-90 218 103.3)">2.7k</text>
<text x="220.6" y="104.2" transform="rotate(-90 220.6 104.2)">R11</text>
<text x="77.1" y="109.2" transform="rotate(-90 77.1 109.2)">10uF</text>
<text x="84.7" y="109.2" transform="rotate(-90 84.7 109.2)">10uF</text>
<text x="102.5" y="111.8" transform="rotate(-90 102.5 111.8)">R2</text>
<text x="105" y="111.8" transform="rotate(-90 105 111.8)">10k</text>
<text x="120" y="111.9">GND</text>
<text x="132.7" y="111.9">GND</text>
<text x="152.3" y="109.2">C11</text>
<text x="217.8" y="111.9">GND</text>
<text x="99.7" y="119.6">GND</text>
<text x="207.9" y="119.7">+5V</text>
<text x="133.1" y="129.9">HS1</text>
<text x="212" y="128">TH1</text>
<text x="212" y="130.3">10k,</text>
<text x="217.2" y="130.3">beta</text>
<text x="222.5" y="130.3">3380</text>
<text x="133.1" y="132.2">ATS-CPX025025010-137-C2-R0</text>
<text x="211.3" y="138.1">R9</text>
<text x="211.3" y="140.4">10k</text>
<text x="219.4" y="138.8" transform="rotate(-90 219.4 138.8)">10k</text>
<text x="221.7" y="139" transform="rotate(-90 221.7 139)">R26</text>
<text x="226.6" y="141.7">10k</text>
<text x="226.6" y="139.4">R27</text>
<text x="207.6" y="148.8">GND</text>
<text x="222.9" y="150">GND</text>
</g>
<g font-size="1.8" fill="#a90000">
<text x="155.5" y="53.1">4</text>
<text x="162.3" y="50.2" transform="rotate(-90 162.3 50.2)">5</text>
<text x="162.3" y="57.9" transform="rotate(-90 162.3 57.9)">1</text>
<text x="121.7" y="65.5" transform="rotate(-90 121.7 65.5)">7</text>
<text x="162.3" y="65.5" transform="rotate(-90 162.3 65.5)">5</text>
<text x="105.4" y="70.9">13</text>
<text x="135.8" y="70.9">14</text>
<text x="155.5" y="68.3">4</text>
<text x="105.4" y="74.7">10</text>
<text x="106" y="77.2">8</text>
<text x="135.8" y="75.9">11</text>
<text x="135.8" y="73.4">12</text>
<text x="162.3" y="73.1" transform="rotate(-90 162.3 73.1)">1</text>
<text x="106" y="82.3">5</text>
<text x="135.8" y="82.3">16</text>
<text x="106" y="89.9">1</text>
<text x="106" y="84.8">6</text>
<text x="135.8" y="84.8">15</text>
<text x="136.5" y="89.9">2</text>
<text x="106" y="92.5">4</text>
<text x="136.5" y="92.5">3</text>
<text x="120.4" y="103.6" transform="rotate(-90 120.4 103.6)">9</text>
<text x="122.9" y="104.2" transform="rotate(-90 122.9 104.2)">17</text>
</g>
<g font-size="1.8" fill="#840084">
<text x="179.6" y="58">IHLP3232DZERR47M01</text>
<text x="203.2" y="130.4" transform="rotate(-90 203.2 130.4)">monitoring</text>
<text x="205.3" y="135.5" transform="rotate(-90 205.3 135.5)">ERT-J1VG103JA</text>
<text x="203.2" y="143.3" transform="rotate(-90 203.2 143.3)">Temperature</text>
<text x="205.3" y="146.4" transform="rotate(-90 205.3 146.4)">Panasonic</text>
</g>
<g font-size="1.8" fill="#725600">
<text x="86.5" y="88.5">PowerGood</text>
<text x="230" y="134.2">Temp</text>
</g>
<g font-size="1.8" fill="#0f0f0f">
<text x="98.3" y="84.8">Sync</text>
<text x="128.7" y="105.1">Sync</text>
</g>
</svg>
